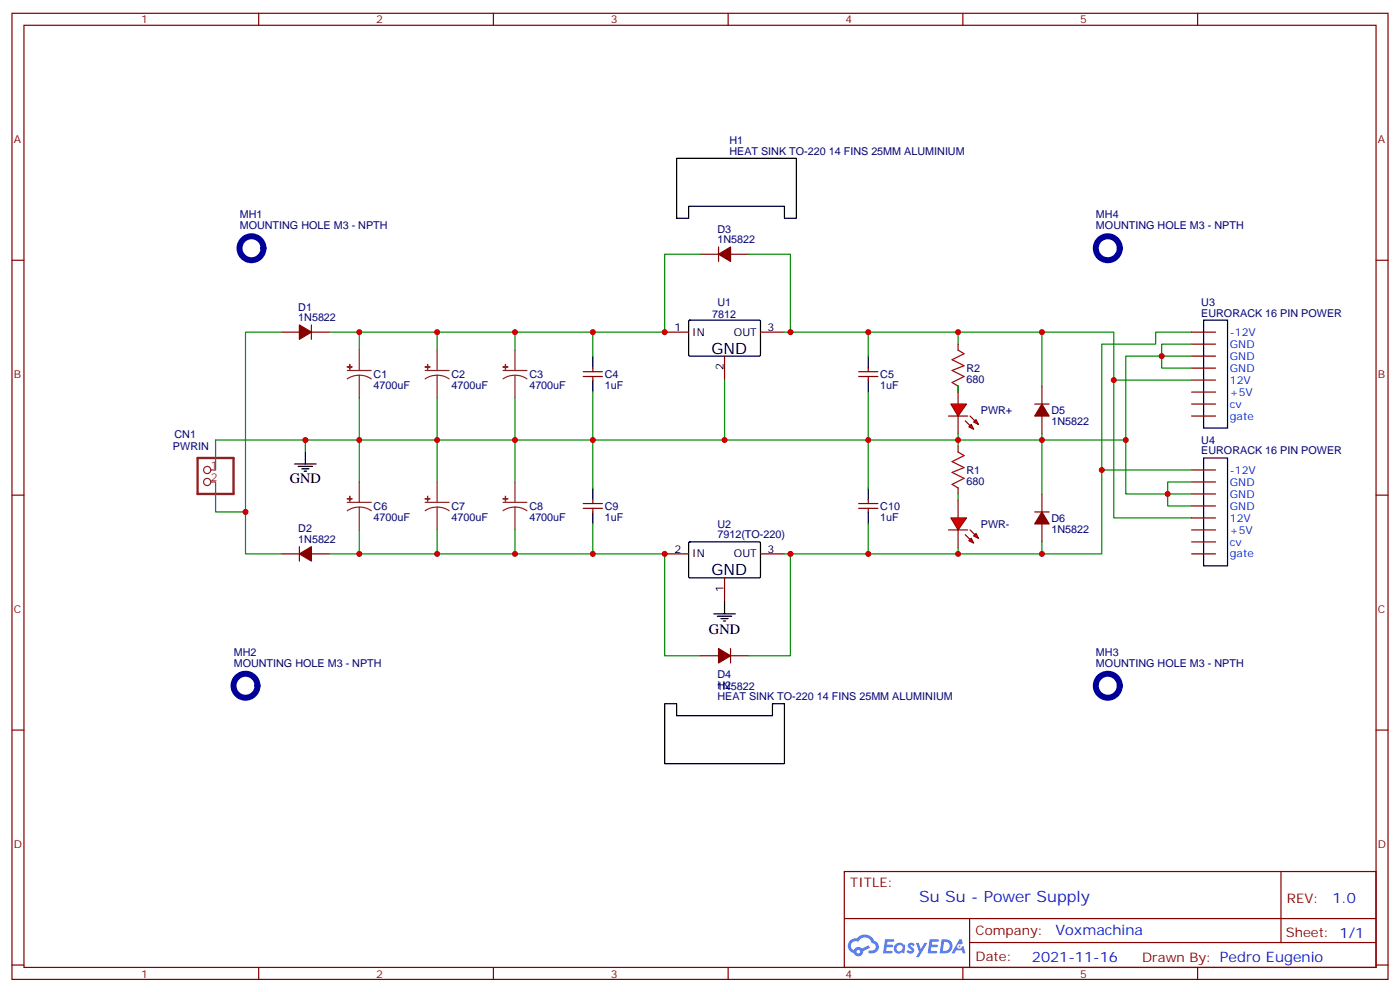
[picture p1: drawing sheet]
<svg xmlns="http://www.w3.org/2000/svg" width="412mm" height="292mm" viewBox="0 0 412 292" stroke-linecap="round" stroke-linejoin="round" font-family="sans-serif">
<g fill="none" stroke="#870000" stroke-width=".35">
<path d="M3.5 3.9h405.4v284.4h-405.4zM7.1 7.4h398.2v277.3h-398.2zM76.2 3.9v3.5M145.3 3.9v3.5M214.5 3.9v3.5M283.6 3.9v3.5M352.8 3.9v3.5M3.5 76.6h3.6M405.3 76.6h3.6M3.5 145.7h3.6M405.3 145.7h3.6M3.5 214.9h3.6"/>
<path d="M405.3 214.9h3.6M248.7 256.5h156.6v28.2h-156.6zM377.3 256.5v20.9M248.7 270.4h156.5M285.6 277.4h119.6M285.6 270.4v14.1M3.5 284h3.6M76.2 284.7v3.6M145.3 284.7v3.6M214.5 284.7v3.6M283.6 284.7v3.6M352.8 284.7v3.6"/>
<path d="M405.3 284h3.6"/>
</g>
<g fill="#5487ff">
<path d="M267.7 277.7a1.22 1.22 0 0 1 1.7 .2l-.4 .6a.47 .47 0 0 0-.3-.4 .47 .47 0 0 0-.5 .2l.1 .2a1.14 1.14 0 0 1 .8 1.8 1.14 1.14 0 0 1-1.9 0l-.2-.2 .5-.6 .7 .5a.29 .29 0 0 0 .3-.3 .29 .29 0 0 0-.2-.3 1.04 1.04 0 0 1-.6-1.7z"/>
<path d="M260.7 276.4h2.4l.3 .2-.2 .5-1.8 .1-.1 .8h1.5l.3 .4-.3 .4h-1.6l-.2 1.1h1.7l.2 .3-.2 .3-2.6 .1z"/>
<path d="M273.8 276.4h2.4l.3 .2-.1 .5-1.8 .1-.2 .8h1.6l.3 .4-.4 .4h-1.6l-.1 1.1h1.7l.2 .3-.2 .3-2.6 .1z"/>
<path d="M282.6 276.4h.7l.3 1.3-.6 .3a.69 .69 0 0 0-1 .3 .69 .69 0 0 0 .4 .9 .69 .69 0 0 0 .9-.6l.5-.2 .6 2.2h-.8l-.2-.9h-1.8l-.5 .9h-.8z"/>
<path d="M269.8 277.5h.8l.6 1.8 1.1-1.8h.9l-2.6 4.2h-.8l.9-1.5z"/>
<path d="M277.4 276.4l-.6 4.2h1.3a2.11 2.11 0 0 0 2.5-2.1 2.11 2.11 0 0 0-2.5-2.1zM278.1 277.2a1.39 1.39 0 0 1 1.7 1.4 1.39 1.39 0 0 1-1.8 1.3h-.3z"/>
<path d="M263.7 278.1a1.54 1.54 0 0 0-.1 2.1 1.54 1.54 0 0 0 2.2 .1l.6 .3 .3-2.3-.2-.3h-.4a1.49 1.49 0 0 0-2.4 .1zM264 279.1a.94 .94 0 0 1 1.8 0 .94 .94 0 0 1-1.8 0z"/>
<path d="M250.4 276.8a2.18 2.18 0 0 0 1.1 3.7 1.44 1.44 0 0 0 1.6 .9 1.44 1.44 0 0 0 1.2-1.4l2-1-.5-.8-1.9 1a1.47 1.47 0 0 0-2.4 .4 1.39 1.39 0 0 1-.7-1.9 1.39 1.39 0 0 1 2-.5 2.12 2.12 0 0 1 2.2-1.3 2.12 2.12 0 0 1 1.9 1.7 1.14 1.14 0 0 1 1.1 1.4 1.14 1.14 0 0 1-1.7 .7 .43 .43 0 0 0-.5 .4 .43 .43 0 0 0 .4 .5 1.98 1.98 0 0 0 2.5-1.2 1.98 1.98 0 0 0-1.2-2.6 3.1 3.1 0 0 0-5.3-.6l-.9 .1zM252.3 280.1a.55 .55 0 0 1 1.1 0 .55 .55 0 0 1-1.1 0z"/>
<circle cx="282.6" cy="278.5" r=".26"/>
</g>
<g fill="none" stroke="#870000" stroke-width=".35">
<path d="M206.4 74.8h5.3M211.7 72.7v4.2M215.2 74.8h5.3M82.9 97.8h5.3M91.7 95.6v4.3M91.7 97.8h5.3M195.8 97.8h7M224 97.8h7.1M171.8 110.8h5.6M171.8 109.4h5.6M174.6 108.3v1.1M174.6 110.8v1.1"/>
<path d="M213.4 104.8v7.1M252.9 110.8h5.7M252.9 109.4h5.7M255.8 108.3v1.1M255.8 110.8v1.1M282.2 101.3v1.7M282.2 113.6v1.8M171.8 148.2h5.6M171.8 149.6h5.6M174.6 147.1v1.1M174.6 149.6v1.1M252.9 148.2h5.7"/>
<path d="M252.9 149.6h5.7M255.8 147.1v1.1M255.8 149.6v1.1M82.9 163h5.3M88.2 160.9v4.2M91.7 163h5.3M195.8 163h7M213.4 170.1v7M224 163h7.1M206.4 193h5.3M215.2 190.9v4.2M215.2 193h5.3"/>
</g>
<g fill="#870000" stroke="#870000" stroke-width=".35">
<path d="M88.2 95.6l3.5 2.2-3.5 2.1z"/>
<path d="M88.2 163l3.5-2.1v4.2z"/>
<path d="M211.7 74.8l3.5-2.1v4.2z"/>
<path d="M211.7 190.9l3.5 2.1-3.5 2.1z"/>
</g>
<g fill="none" stroke="#008700" stroke-width=".35">
<path d="M206.4 74.8h-10.6v23h-98.8M220.5 74.8h12.3v23M82.9 97.8h-10.6v65.2h10.6M231.1 97.8h97v54.6h22.9M255.8 97.8v7M351 97.8h-10.6v3.5h-15.8v61.7h-93.5M105.8 117.2v12.3h-15.8v3.5M128.8 117.2v12.3h-23v12.4M151.7 117.2v12.3h-22.9v12.4M174.6 115.4v14.1h-22.9v12.4M213.4 111.9v17.6h-38.8v14.1M255.8 115.4v14.1h-42.4"/>
<path d="M255.8 129.5v14.1M105.8 156v7M128.8 156v7M151.7 156v7M174.6 154.2v8.8M255.8 154.2v8.8M97 163h98.8v30h10.6M232.8 163v30h-12.3"/>
</g>
<g fill="none" stroke="#000" stroke-width=".35">
<path d="M202.9 94.4l.3-.2 20.6 .1 .2 .3v10l-.3 .2h-20.7l-.2-.3zM174.6 104.8v3.5M174.6 111.9v3.5M255.8 104.8v3.5M255.8 111.9v3.5M86.8 136.6h6.3M87.8 137.3h4.3M88.9 138h2.1M89.6 138.7h.7M90 133v3.6M174.6 143.6v3.5M174.6 150.7v3.5"/>
<path d="M202.9 159.7l.3-.2h20.6l.2 .3v10.1l-.3 .2-20.7-.1-.2-.3zM255.8 143.6v3.5M255.8 150.7v3.5M213.4 177.1v3.6M210.3 180.7h6.3M211.3 181.4h4.2M212.4 182.1h2.1M213.1 182.8h.7"/>
</g>
<g fill="none" stroke="#8c2424" stroke-width=".35">
<path d="M102.3 109h7.1M105.8 110.5l1.9 .2 1.7 .8M105.8 110.5l-1.8 .2-1.7 .8M105.8 103v6M105.8 110.5v6.7M125.2 109h7.1M128.8 110.5l1.8 .2 1.7 .8M128.8 110.5l-1.9 .2-1.7 .8M128.8 103v6M128.8 110.5v6.7M148.2 109h7M151.7 110.5l1.8 .2 1.7 .8"/>
<path d="M151.7 110.5l-1.9 .2-1.6 .8M151.7 103v6M151.7 110.5v6.7M102.3 147.8h7.1M105.8 149.3l1.9 .2 1.7 .8M105.8 149.3l-1.8 .2-1.7 .8M105.8 141.9v5.9M105.8 149.3v6.7M125.2 147.8h7.1M128.8 149.3l1.8 .2 1.7 .8M128.8 149.3l-1.9 .2-1.7 .8M128.8 141.9v5.9"/>
<path d="M128.8 149.3v6.7M148.2 147.8h7M151.7 149.3l1.8 .2 1.7 .8M151.7 149.3l-1.9 .2-1.6 .8M151.7 141.9v5.9M151.7 149.3v6.7"/>
</g>
<g fill="#8c2424" stroke="#8c2424" stroke-width=".35">
<path d="M102.3 108h1.4z"/>
<path d="M103 107.3v1.4z"/>
<path d="M125.2 108h1.4z"/>
<path d="M125.9 107.3l.1 1.4z"/>
<path d="M148.2 108h1.4z"/>
<path d="M148.9 107.3v1.4z"/>
<path d="M102.3 146.8h1.4z"/>
<path d="M103 146.1v1.4z"/>
<path d="M125.2 146.8h1.4z"/>
<path d="M125.9 146.1l.1 1.4z"/>
<path d="M148.2 146.8h1.4z"/>
<path d="M148.9 146.1v1.4z"/>
</g>
<path d="M282.2 103l1.8 1.1-3.5 1.8 3.5 1.7-3.5 1.4 3.5 1.8-3.5 1.8 1.7 1" fill="none" stroke="#a10000" stroke-width=".35"/>
<g fill="#f00" stroke="#870000" stroke-width=".35">
<path d="M280.1 118.9h4.6l-2.5 3.5z"/>
<path d="M279.4 122.4h5.6z"/>
</g>
<g fill="#870000" stroke="#870000" stroke-width=".35">
<path d="M285.8 122.4l1.4 1.5z"/>
<path d="M284.3 123.9l1.5 1.4z"/>
</g>
<g fill="#f00" stroke="#870000" stroke-width=".35">
<path d="M286.8 124.2l.7-.7 .7 1.4z"/>
<path d="M285.4 125.6l.7-.7 .7 1.4z"/>
</g>
<g fill="none" stroke="#870000" stroke-width=".35">
<path d="M351 97.8h7.1M282.2 113.6v5.3M304.8 118.9h4.2M306.9 113.6v5.3M351 118.9h7.1M351 111.9h7.1M351 108.3h7.1M351 104.8h7.1M351 101.3h7.1M351 115.4h7.1M282.2 122.4v5.3M282.2 131.3v1.7"/>
<path d="M306.9 122.4v5.3M351 122.4h7.1M351 138.3h7.1M282.2 143.6v1.8M304.8 150.7h4.2M306.9 145.4v5.3M306.9 154.2v5.3M351 152.4h7.1M351 148.9h7.1M351 145.4h7.1M351 141.9h7.1M351 156h7.1"/>
<path d="M351 159.5h7.1M351 163h7.1"/>
</g>
<g fill="none" stroke="#008700" stroke-width=".35">
<path d="M105.8 97.8v5.2M128.8 97.8v5.2M151.7 97.8v5.2M174.6 97.8v7M282.2 97.8v3.5M306.9 97.8v15.8M282.2 113.6v1.8M328.1 111.9h22.9M351 101.3h-8.8v3.5h-10.6v24.7M351 104.8h-8.8v3.5h8.8M90 129.5h-26.5v8.8M282.2 127.7v1.8h-26.4"/>
<path d="M306.9 127.7v17.7M324.6 138.3h26.4M331.6 129.5v15.9h12.4v-3.5h7M331.6 129.5h-49.4v1.8M63.5 141.9v8.8h8.8M282.2 145.4v1.7M306.9 159.5v3.5M351 145.4h-7v3.5h7M282.2 161.3v1.7"/>
</g>
<path d="M282.2 133l1.8 1.1-3.5 1.8 3.5 1.7-3.5 1.4 3.5 1.8-3.5 1.8 1.7 1" fill="none" stroke="#a10000" stroke-width=".35"/>
<g fill="#870000" stroke="#870000" stroke-width=".35">
<path d="M306.9 118.9l2.1 3.5h-4.2z"/>
<path d="M306.9 150.7l2.1 3.5h-4.2z"/>
</g>
<path d="M58.2 134.8h10.6v10.6h-10.6z" fill="none" stroke="#8c2424" stroke-width=".71"/>
<g fill="none" stroke="#8c2424" stroke-width=".35">
<path d="M62.1 138.3h1.4M62.1 141.9h1.4"/>
<circle cx="61" cy="138.3" r="1.06"/>
<circle cx="61" cy="141.9" r="1.06"/>
</g>
<path d="M354.5 94.2h7.1v31.8h-7.1zM354.5 134.8h7.1v31.7h-7.1z" fill="none" stroke="#000" stroke-width=".35"/>
<g fill="#f00" stroke="#870000" stroke-width=".35">
<path d="M280.1 152.4h4.6l-2.5 3.6z"/>
<path d="M279.4 156h5.6z"/>
</g>
<g fill="#870000" stroke="#870000" stroke-width=".35">
<path d="M285.8 156l1.4 1.4z"/>
<path d="M284.3 157.4l1.5 1.4z"/>
</g>
<g fill="#f00" stroke="#870000" stroke-width=".35">
<path d="M286.8 157.7l.7-.7 .7 1.4z"/>
<path d="M285.4 159.1l.7-.7 .7 1.4z"/>
</g>
<path d="M282.2 147.1v5.3M282.2 156v5.3" fill="none" stroke="#870000" stroke-width=".35"/>
<path d="M199.3 46.6h35.3v17.6h-3.5v-3.5h-28.3v3.5h-3.5zM195.8 207.1h3.5v3.5h28.2v-3.5h3.6v17.7h-35.3z" fill="none" stroke="#000" stroke-width=".35"/>
<g fill="none" stroke="#fff" stroke-width=".35">
<circle cx="74.1" cy="73.1" r="4.6"/>
<circle cx="326.3" cy="73.1" r="4.6"/>
<circle cx="72.3" cy="201.8" r="4.6"/>
<circle cx="326.3" cy="201.8" r="4.6"/>
</g>
<g fill="none" stroke="#fff" stroke-width="2.8">
<circle cx="74.1" cy="73.1" r="1.41"/>
<circle cx="326.3" cy="73.1" r="1.41"/>
<circle cx="72.3" cy="201.8" r="1.41"/>
<circle cx="326.3" cy="201.8" r="1.41"/>
</g>
<g fill="none" stroke="#009" stroke-width="1.8">
<circle cx="74.1" cy="73.1" r="3.5"/>
<circle cx="326.3" cy="73.1" r="3.5"/>
<circle cx="72.3" cy="201.8" r="3.5"/>
<circle cx="326.3" cy="201.8" r="3.5"/>
</g>
<g fill="#c00">
<circle cx="105.8" cy="163" r=".88"/>
<circle cx="105.8" cy="129.5" r=".88"/>
<circle cx="128.8" cy="163" r=".88"/>
<circle cx="151.7" cy="163" r=".88"/>
<circle cx="128.8" cy="129.5" r=".88"/>
<circle cx="174.6" cy="163" r=".88"/>
<circle cx="174.6" cy="129.5" r=".88"/>
<circle cx="255.8" cy="129.5" r=".88"/>
<circle cx="151.7" cy="129.5" r=".88"/>
<circle cx="105.8" cy="97.8" r=".88"/>
<circle cx="128.8" cy="97.8" r=".88"/>
<circle cx="151.7" cy="97.8" r=".88"/>
<circle cx="174.6" cy="97.8" r=".88"/>
<circle cx="195.8" cy="163" r=".88"/>
<circle cx="282.2" cy="129.5" r=".88"/>
<circle cx="306.9" cy="97.8" r=".88"/>
<circle cx="282.2" cy="97.8" r=".88"/>
<circle cx="232.8" cy="97.8" r=".88"/>
<circle cx="255.8" cy="97.8" r=".88"/>
<circle cx="306.9" cy="129.5" r=".88"/>
<circle cx="72.3" cy="150.7" r=".88"/>
<circle cx="90" cy="129.5" r=".88"/>
<circle cx="306.9" cy="163" r=".88"/>
<circle cx="282.2" cy="163" r=".88"/>
<circle cx="255.8" cy="163" r=".88"/>
<circle cx="232.8" cy="163" r=".88"/>
<circle cx="213.4" cy="129.5" r=".88"/>
<circle cx="195.8" cy="97.8" r=".88"/>
<circle cx="324.6" cy="138.3" r=".88"/>
<circle cx="328.1" cy="111.9" r=".88"/>
<circle cx="331.6" cy="129.5" r=".88"/>
<circle cx="342.2" cy="104.8" r=".88"/>
<circle cx="344" cy="145.4" r=".88"/>
</g>
<g font-size="4.6">
<text x="209.5" y="104.1">GND</text>
<text x="209.5" y="169.4">GND</text>
</g>
<text font-size="4.6" fill="#00f" x="270.8" y="265.5">Su Su - Power Supply</text>
<g font-size="4.2">
<text x="85.4" y="142.2">GND</text>
<text x="208.8" y="186.7">GND</text>
</g>
<g font-size="4.2" fill="#00f">
<text x="392.5" y="265.8">1.0</text>
<text x="310.9" y="275.3">Voxmachina</text>
<text x="304" y="283.1">2021-11-16</text>
</g>
<g font-size="3.9" fill="#800">
<text x="250.5" y="261.1">TITLE:</text>
<text x="379.1" y="265.8">REV:</text>
<text x="287.4" y="275.3">Company:</text>
<text x="378.7" y="275.9">Sheet: 1/1</text>
<text x="287.4" y="283">Date:</text>
<text x="336.4" y="283.1">Drawn By: Pedro Eugenio</text>
</g>
<g font-size="3.2" fill="#800">
<text x="41.6" y="6.9">1</text>
<text x="110.8" y="6.9">2</text>
<text x="179.9" y="6.9">3</text>
<text x="249.1" y="6.9">4</text>
<text x="318.2" y="6.9">5</text>
<text x="4.1" y="42">A</text>
<text x="405.9" y="42">A</text>
<text x="4.1" y="111.2">B</text>
<text x="405.9" y="111.2">B</text>
<text x="4.1" y="180.3">C</text>
<text x="405.9" y="180.3">C</text>
<text x="4.1" y="249.4">D</text>
<text x="405.9" y="249.4">D</text>
<text x="41.6" y="287.7">1</text>
<text x="110.8" y="287.7">2</text>
<text x="179.9" y="287.7">3</text>
<text x="249.1" y="287.7">4</text>
<text x="318.2" y="287.7">5</text>
</g>
<g font-size="3.2" fill="#000080">
<text x="214.9" y="45.5">HEAT SINK TO-220 14 FINS 25MM ALUMINIUM</text>
<text x="214.9" y="42.3">H1</text>
<text x="70.6" y="64.2">MH1</text>
<text x="322.8" y="64.2">MH4</text>
<text x="70.6" y="67.4">MOUNTING HOLE M3 - NPTH</text>
<text x="211.3" y="71.6">1N5822</text>
<text x="211.3" y="68.6">D3</text>
<text x="322.8" y="67.4">MOUNTING HOLE M3 - NPTH</text>
<text x="353.8" y="90">U3</text>
<text x="87.9" y="94.6">1N5822</text>
<text x="87.9" y="91.4">D1</text>
<text x="209.8" y="93.6">7812</text>
<text x="211.3" y="90.1">U1</text>
<text x="353.8" y="93.2">EURORACK 16 PIN POWER</text>
<text x="110.1" y="111.3">C1</text>
<text x="133" y="111.3">C2</text>
<text x="155.9" y="111.3">C3</text>
<text x="178.2" y="111.3">C4</text>
<text x="259.3" y="111.3">C5</text>
<text x="284.7" y="112.7">680</text>
<text x="284.7" y="109.5">R2</text>
<text x="110.1" y="114.5">4700uF</text>
<text x="133" y="114.5">4700uF</text>
<text x="155.9" y="114.5">4700uF</text>
<text x="178.2" y="114.5">1uF</text>
<text x="259.3" y="114.5">1uF</text>
<text x="288.9" y="121.8">PWR+</text>
<text x="309.7" y="125">1N5822</text>
<text x="309.7" y="121.8">D5</text>
<text x="51.4" y="128.9">CN1</text>
<text x="353.8" y="130.6">U4</text>
<text x="51" y="132.4">PWRIN</text>
<text x="353.8" y="133.7">EURORACK 16 PIN POWER</text>
<text x="284.7" y="142.6">680</text>
<text x="284.7" y="139.5">R1</text>
<text x="110.1" y="153.2">4700uF</text>
<text x="110.1" y="150">C6</text>
<text x="133" y="153.2">4700uF</text>
<text x="133" y="150">C7</text>
<text x="155.9" y="153.2">4700uF</text>
<text x="155.9" y="150">C8</text>
<text x="178.2" y="153.2">1uF</text>
<text x="178.2" y="150">C9</text>
<text x="211.3" y="155.3">U2</text>
<text x="259.3" y="153.2">1uF</text>
<text x="259.3" y="150">C10</text>
<text x="288.9" y="155.3">PWR-</text>
<text x="309.7" y="153.5">D6</text>
<text x="87.9" y="159.8">1N5822</text>
<text x="87.9" y="156.7">D2</text>
<text x="211.3" y="158.4">7912(TO-220)</text>
<text x="309.7" y="156.8">1N5822</text>
<text x="68.8" y="196.2">MOUNTING HOLE M3 - NPTH</text>
<text x="68.8" y="193">MH2</text>
<text x="322.8" y="196.2">MOUNTING HOLE M3 - NPTH</text>
<text x="322.8" y="193">MH3</text>
<text x="211.2" y="202.9">1N5822</text>
<text x="211.3" y="199.4">D4</text>
<text x="211.3" y="202.8">H2</text>
<text x="211.3" y="206.1">HEAT SINK TO-220 14 FINS 25MM ALUMINIUM</text>
</g>
<g font-size="3.2">
<text x="198.7" y="97.4">1</text>
<text x="203.9" y="98.8">IN</text>
<text x="216.2" y="98.8">OUT</text>
<text x="226.1" y="97.4">3</text>
<text x="213.1" y="108.9" transform="rotate(-90 213.1 108.9)">2</text>
<text x="198.7" y="162.7">2</text>
<text x="203.9" y="164.1">IN</text>
<text x="216.2" y="164.1">OUT</text>
<text x="226.1" y="162.7">3</text>
<text x="213.1" y="174.2" transform="rotate(-90 213.1 174.2)">1</text>
</g>
<g font-size="3.2" fill="#00f">
<text x="362.3" y="98.8">-12V</text>
<text x="362.3" y="105.9">GND</text>
<text x="362.3" y="102.3">GND</text>
<text x="362.3" y="112.9">12V</text>
<text x="362.3" y="109.4">GND</text>
<text x="362.3" y="116.5">+5V</text>
<text x="362.3" y="120">cv</text>
<text x="362.3" y="123.5">gate</text>
<text x="362.3" y="142.9">GND</text>
<text x="362.3" y="139.4">-12V</text>
<text x="362.3" y="150">GND</text>
<text x="362.3" y="146.4">GND</text>
<text x="362.3" y="153.5">12V</text>
<text x="362.3" y="157">+5V</text>
<text x="362.3" y="160.5">cv</text>
<text x="362.3" y="164.1">gate</text>
</g>
<g font-size="3.2" fill="#8d2323">
<text x="62.1" y="138">1</text>
<text x="62.1" y="141.5">2</text>
</g>
</svg>
